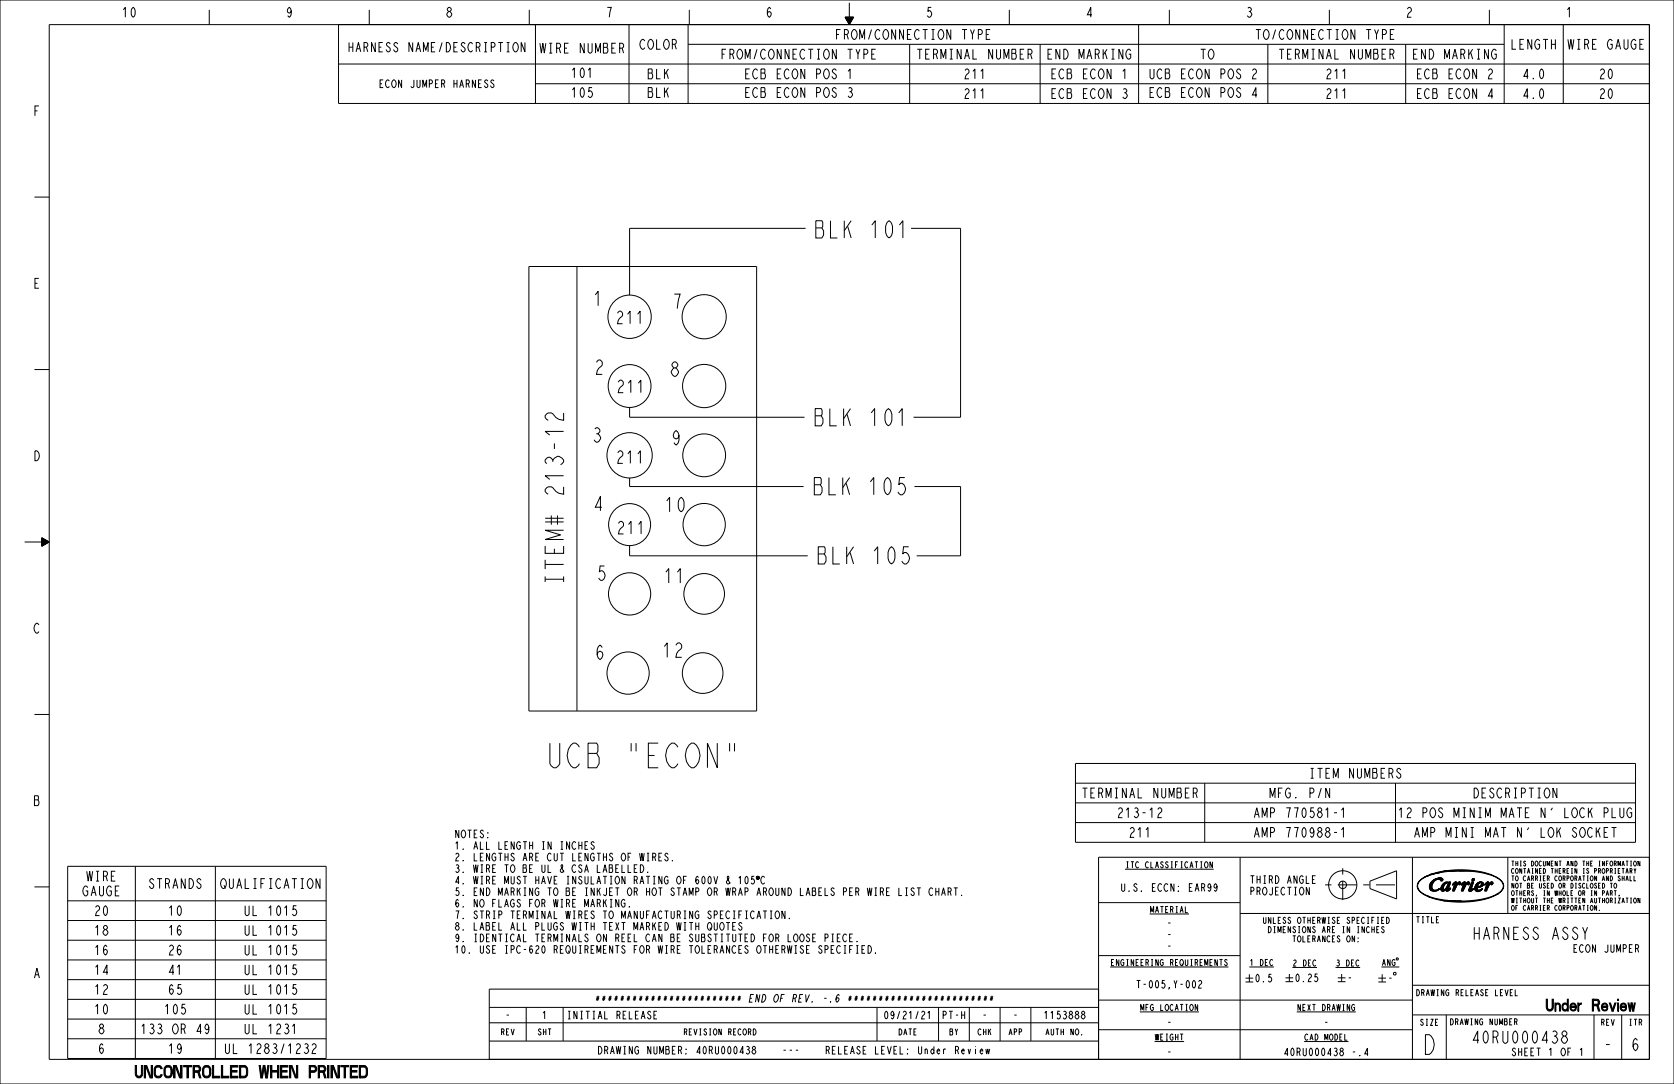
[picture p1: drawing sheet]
<svg xmlns="http://www.w3.org/2000/svg" width="864mm" height="559mm" viewBox="0 0 864 559" stroke-linecap="round" stroke-linejoin="round" font-family="sans-serif">
<path d="M684 456h37M693 448v17" fill="none" stroke="#000" stroke-width=".52" stroke-dasharray="3.3 3.3 9.8 3.3" stroke-linecap="butt"/>
<g fill="none" stroke="#000" stroke-width=".52">
<path d="M0 0h864v559h-864zM25 13h826v533h-826zM108 5v8M175 13h676v40h-676zM190 5v8M273 5v8M276 13v40M325 13v40M355 13v40M356 5v8M436 9h4l-2 4M436 9l2 4"/>
<path d="M436 9h4M436 9l2 3 2-3M436 9h4l-2 3-1-3M437 9h2l-1 3M437 9l1 2M437 10h2M438 10h1l-1 1M438 10v1M438 10h.1M438 1v12M439 10l-1 1-1-1M521 5v8"/>
<path d="M587 13v40M603 5v8M686 5v8M768 5v8M776 13v40M806 13v40M175 33h676M355 23h421M469 23v30M537 23v30M654 23v30M725 23v30"/>
<path d="M276 43h575M18 102h7M416 118h-91v34M470 118h26v97h-25M273 137h117v230h-117zM298 137v230M18 190h7M325 210v5h90M325 246v5h90M472 251h24v36h-23M13 279h12M22 277l3 2-3 3z"/>
<path d="M22 277l3 2-3 2M22 278v3M22 278l3 1M22 278v3l3-2M22 278l2 1-2 2M22 278l2 1-2 1M22 279v1l2-1M22 279h1l-1 1M23 279v1v-1M23 279h.1M325 281v6h92M18 368h7"/>
<path d="M555 394h289v40h-289zM555 404h289M555 414h289M621 404v30M720 404v30M555 424h289M18 457h7M35 447h133v99h-133zM70 447v99M111 447v99M640 442v104M707 454l13-5v14l-13-5z"/>
<path d="M729 442v104M731 457l1 1zM732 458l1 2 5 3-4-2zM732 455l-1 2zM733 453l5-2-4 2-3 3zM735 452l3-1 5-1zM738 458h1zM738 451l5-2h6zM738 459h1zM738 455h1v3h-1zM738 459h2zM738 459h4h-2z"/>
<path d="M739 454h2l-2 1h-1zM739 454l3-1h2v1l-1-1h-2l-2 2v2v2h1l3-1-2 1h-2l-1-1v-2zM740 454l2-1zM740 453h2zM740 459l3-1-1 1zM740 453h4zM741 453h3zM742 453h2zM742 458h.1M742 453h1zM743 458h.1M743 449h17z"/>
<path d="M743 453l1 1zM743 458h2zM743 458h1zM743 459h2zM743 459h3h-2zM743 458l2-1zM744 459h1h-1zM745 456l1-1zM745 456l1-1-1 2-2 1zM745 456l1-1h2l-1 4 1-1-1 1h-1v-1l-1 1h-1l-1-1zM745 449l7-1 8 1zM745 455h1z"/>
<path d="M745 459l1-1zM745 455h1h1zM746 456l1-1-1 3-1 1v-1zM746 459h2h-1zM746 459h1zM747 457l1-1-1 3h-1v-1zM747 455h1l-1 1zM747 456l1-1-1 2zM747 459l1-1zM748 458h.1M749 456h1zM750 456h-1z"/>
<path d="M750 458l1-1-1 2h-1zM750 455h.1M750 455h1v2l2-2h1l-1 1h-1l-2 3h-1l1-4-1 1zM750 455h1zM750 455h1l-1 1zM750 456l1 1 1-2-1 2-1 1zM750 456h1v1zM751 455h.1M752 455h2zM752 455h1zM752 455h2l-1 1zM753 455h.1"/>
<path d="M753 456h.1M753 449a33 33 0 0 1 20 4 4 4 0 0 1 3 4 4 4 0 0 1-4 4 5 5 0 0 0 4-4 5 5 0 0 0-4-5 48 48 0 0 0-19-3zM754 456h1zM754 456h.1M754 456h1h-1zM754 458l2-1-1 2h-1zM754 455h1zM755 455h1v2l1-2h1v1h-1l-2 3h-1l1-4-1 1zM755 455h1zM755 455h1l-1 1zM755 456l1 1 1-2-1 2-2 1zM755 456h1v1z"/>
<path d="M756 455h2zM757 455h1zM757 455h1v1zM757 456h.1M758 459h2l-2 1zM758 459h1zM759 459l1-1zM759 455h1zM759 455h1l-2 3zM759 455h1l-1 4 1-1-2 2v-1zM759 455h.1M759 454l2-1-1 1z"/>
<path d="M760 453h1zM760 453h.1M760 458h.1M760 455l-1 4h-1zM761 458h1zM761 458l2-1zM761 458l1 1zM761 457h3zM761 459h1zM761 457l4-1-1 1zM761 457h1zM761 459h2z"/>
<path d="M761 457l1-1zM761 459h3zM761 459h3l-2 1zM761 456h2l-2 1zM761 456h2h-2zM762 456l1-1zM762 456l1-1-2 1zM762 456l2-1h1v2l-3 1 1 1 2-1-2 1-1 1-1-1v-2zM762 455h1zM762 455h2zM762 455h2l1 1h-1v-1zM763 455h1v1l-2 1z"/>
<path d="M763 455h1zM763 459l2-1zM764 456h1zM764 458h1zM765 458h.1M766 456h1zM766 456h1h-1zM766 458l2-1-1 2h-1zM766 455h1zM767 455h1v2l1-2h1v1h-1l-2 3h-1l1-4-1 1zM767 455h1zM767 455h1l-1 1z"/>
<path d="M767 456l1 1 1-2-1 2-2 1zM767 456h1v1zM768 455h2zM769 455h1zM769 455h1v1zM769 456h.1M778 442v29M851 442h-284v104M35 464h133M35 475h133M567 465h73M640 471h211"/>
<path d="M736 462l5 2zM741 463l6 1h-2zM745 464h6zM747 465l11-1a40 40 0 0 0 15-3 47 47 0 0 1-26 4zM747 465l7-1zM35 485h133M35 495h133M567 493h73M35 505h133M35 515h133M252 519h315M271 519v18"/>
<path d="M291 519v18M452 519v18M484 519v18M500 519v18M516 519v18M532 519v18M567 510h-315v36M567 516h162M729 508h122M35 525h133M35 535h133M252 537h315"/>
<path d="M252 527h315M567 531h162M729 523h122M746 523v23M822 523v23M837 523v23"/>
<circle cx="325" cy="163" r="11"/>
<circle cx="363" cy="163" r="11"/>
<circle cx="325" cy="199" r="11"/>
<circle cx="363" cy="199" r="11"/>
<circle cx="325" cy="235" r="12"/>
<circle cx="363" cy="235" r="11"/>
<circle cx="325" cy="270" r="11"/>
<circle cx="363" cy="270" r="11"/>
<circle cx="325" cy="306" r="11"/>
<circle cx="363" cy="306" r="10"/>
<circle cx="324" cy="347" r="11"/>
<circle cx="362" cy="347" r="10"/>
<circle cx="693" cy="456" r="7"/>
<circle cx="693" cy="456" r="1.9"/>
<circle cx="760" cy="454" r=".7"/>
</g>
<g fill="#000">
<path d="M731 457l1 1zM732 455l-1 2zM732 458l1 2 5 3-4-2zM733 453l5-2-4 2-3 3zM738 458h1zM738 459h1zM738 455h1v3h-1zM738 459h2zM738 459h4h-2zM739 454h2l-2 1h-1zM735 452l3-1 5-1zM740 454l2-1z"/>
<path d="M740 453h2zM740 459l3-1-1 1zM742 453h2zM742 453h1zM741 453h3zM740 453h4zM743 453l1 1zM743 458h1zM743 458h2zM743 458l2-1zM743 459h2zM743 459h3h-2z"/>
<path d="M744 459h1h-1zM745 459l1-1zM745 456l1-1-1 2-2 1zM745 456l1-1zM745 455h1zM745 455h1h1zM738 451l5-2h6zM746 459h1zM746 459h2h-1zM747 455h1l-1 1zM747 457l1-1-1 3h-1v-1zM747 459l1-1z"/>
<path d="M747 456l1-1-1 2zM749 456h1zM750 456h-1zM743 449h17zM750 458l1-1-1 2h-1zM750 456h1v1zM750 455h1zM750 455h1l-1 1zM750 456l1 1 1-2-1 2-1 1zM752 455h2zM752 455h2l-1 1zM752 455h1z"/>
<path d="M753 449a33 33 0 0 1 20 4 4 4 0 0 1 3 4 4 4 0 0 1-4 4 5 5 0 0 0 4-4 5 5 0 0 0-4-5 48 48 0 0 0-19-3zM745 449l7-1 8 1zM754 456h1zM754 456h1h-1zM754 455h1zM754 458l2-1-1 2h-1zM755 455h1zM755 456h1v1zM755 455h1l-1 1zM755 456l1 1 1-2-1 2-2 1zM756 455h2zM757 455h1v1z"/>
<path d="M757 455h1zM758 459h1zM758 459h2l-2 1zM760 455l-1 4h-1zM759 455h1zM759 455h1l-2 3zM759 459l1-1zM760 453h1zM759 454l2-1-1 1zM761 458h1zM761 458l2-1zM761 458l1 1z"/>
<path d="M761 459h1zM761 457h1zM761 457l1-1zM761 456h2l-2 1zM761 459h2zM761 456h2h-2zM762 456l1-1-2 1zM761 459h3zM762 456l1-1zM762 455h1zM761 457h3zM762 455h2z"/>
<path d="M763 455h1zM761 459h3l-2 1zM762 455h2l1 1h-1v-1zM763 459l2-1zM764 458h1zM761 457l4-1-1 1zM764 456h1zM766 456h1zM766 456h1h-1zM766 455h1zM766 458l2-1-1 2h-1zM767 455h1z"/>
<path d="M767 456h1v1zM767 455h1l-1 1zM767 456l1 1 1-2-1 2-2 1zM768 455h2zM769 455h1v1zM769 455h1zM736 462l5 2zM741 463l6 1h-2zM745 464h6zM747 465l7-1zM747 465l11-1a40 40 0 0 0 15-3 47 47 0 0 1-26 4z"/>
</g>
<!-- layer: NOTES3D -->
<g fill="none" stroke="#000" stroke-width=".52">
<path d="M334 450h.1M347 444h.1M389 452h-1v1a1.3 1.3 0 0 1 1 1 1.3 1.3 0 0 1-1 2v-1M472 458h-1a1.6 1.6 0 0 0-1 1 1.6 1.6 0 0 0 2 1l-1 2-1-1M473 458h2M474 458v4M580 448h46M833 456v-1a1.2 1.2 0 0 1 1 2 1.2 1.2 0 0 1-1 1zM843 452v2h1M844 448l-1 1M846 444v2l-1-2v2M325 468h.1"/>
<path d="M383 476h-1a1.6 1.6 0 0 0-1 1 1.6 1.6 0 0 0 2 1l-1 2-1-1M407 474h.1M593 471h20M835 462h.1M846 463v2l-1-2v2M438 483h1M440 482h-2v3h2M442 485h.1M448 487a2 2 0 0 1 2 2 2 2 0 0 1-2 2zM452 491h.1M573 498h61M645 498h12"/>
<path d="M667 499h12M689 499h13M713 498h9M713 498l1-3 1 3M713 497h1M717 495v3l-1-3v3M720 495h-1a1.5 1.5 0 0 0-1 1 1.5 1.5 0 0 0 2 2v-2h-1M721 494v1h-1zM643 504h4M643 506h4M645 502v4M663 504h4"/>
<path d="M663 506h4M665 502v4M690 504h4M690 506h4M692 502v4M711 504h4M711 506h4M713 502v4M719 501l1 1v1l-1-1zM588 522h30M596 537h15M669 522h30"/>
<path d="M673 537h23"/>
</g>
<text font-size="16.5" x="281" y="396">UCB &quot;ECON&quot;</text>
<text font-size="13.2" x="733" y="544">D</text>
<text font-size="12.4" x="291" y="302" transform="rotate(-90 291 302)">ITEM# 213-12</text>
<g font-size="11.6">
<text x="420" y="123">BLK 101</text>
<text x="419" y="220">BLK 101</text>
<text x="419" y="255">BLK 105</text>
<text x="421" y="291">BLK 105</text>
</g>
<g font-size="9.7">
<text x="306" y="158">1</text>
<text x="346" y="159">7</text>
<text x="306" y="193">2</text>
<text x="345" y="194">8</text>
<text x="305" y="228">3</text>
<text x="346" y="229">9</text>
<text x="306" y="263">4</text>
<text x="342" y="264">10</text>
<text x="307" y="299">5</text>
<text x="342" y="301">11</text>
<text x="307" y="340">6</text>
<text x="341" y="339">12</text>
</g>
<g font-size="8.4">
<text x="317" y="167">211</text>
<text x="318" y="202">211</text>
<text x="317" y="239">211</text>
<text x="318" y="275">211</text>
</g>
<g font-size="8.3">
<text x="760" y="484">HARNESS ASSY</text>
<text x="759" y="538">40RU000438</text>
<text x="827" y="542">-</text>
<text x="841" y="542">6</text>
<text x="70" y="556">UNCONTROLLED WHEN PRINTED</text>
</g>
<text font-size="7.9" x="787" y="521">Under Review</text>
<g font-size="6.6">
<text x="63" y="9">10</text>
<text x="147" y="9">9</text>
<text x="230" y="9">8</text>
<text x="312" y="9">7</text>
<text x="395" y="9">6</text>
<text x="477" y="9">5</text>
<text x="560" y="9">4</text>
<text x="643" y="9">3</text>
<text x="725" y="9">2</text>
<text x="808" y="9">1</text>
<text x="432" y="20">FROM/CONNECTION TYPE</text>
<text x="648" y="20">TO/CONNECTION TYPE</text>
<text x="279" y="27">WIRE NUMBER</text>
<text x="330" y="25">COLOR</text>
<text x="779" y="25">LENGTH</text>
<text x="809" y="25">WIRE GAUGE</text>
<text x="373" y="30">FROM/CONNECTION TYPE</text>
<text x="473" y="30">TERMINAL NUMBER</text>
<text x="540" y="30">END MARKING</text>
<text x="619" y="30">TO</text>
<text x="660" y="30">TERMINAL NUMBER</text>
<text x="729" y="30">END MARKING</text>
<text x="294" y="40">101</text>
<text x="334" y="41">BLK</text>
<text x="384" y="41">ECB ECON POS 1</text>
<text x="497" y="41">211</text>
<text x="542" y="41">ECB ECON 1</text>
<text x="593" y="41">UCB ECON POS 2</text>
<text x="684" y="41">211</text>
<text x="731" y="41">ECB ECON 2</text>
<text x="785" y="41">4.0</text>
<text x="825" y="41">20</text>
<text x="294" y="50">105</text>
<text x="334" y="50">BLK</text>
<text x="384" y="50">ECB ECON POS 3</text>
<text x="497" y="51">211</text>
<text x="542" y="51">ECB ECON 3</text>
<text x="593" y="50">ECB ECON POS 4</text>
<text x="684" y="51">211</text>
<text x="731" y="51">ECB ECON 4</text>
<text x="785" y="51">4.0</text>
<text x="825" y="51">20</text>
<text x="17" y="60">F</text>
<text x="17" y="149">E</text>
<text x="17" y="237">D</text>
<text x="17" y="326">C</text>
<text x="676" y="401">ITEM NUMBERS</text>
<text x="558" y="411">TERMINAL NUMBER</text>
<text x="655" y="411">MFG. P/N</text>
<text x="760" y="411">DESCRIPTION</text>
<text x="17" y="415">B</text>
<text x="576" y="422">213-12</text>
<text x="647" y="422">AMP 770581-1</text>
<text x="722" y="422">12 POS MINIM MATE N' LOCK PLUG</text>
<text x="582" y="432">211</text>
<text x="647" y="432">AMP 770988-1</text>
<text x="730" y="432">AMP MINI MAT N' LOK SOCKET</text>
<text x="44" y="454">WIRE</text>
<text x="42" y="462">GAUGE</text>
<text x="77" y="458">STRANDS</text>
<text x="114" y="458">QUALIFICATION</text>
<text x="48" y="472">20</text>
<text x="87" y="472">10</text>
<text x="126" y="472">UL 1015</text>
<text x="48" y="482">18</text>
<text x="87" y="482">16</text>
<text x="126" y="482">UL 1015</text>
<text x="48" y="492">16</text>
<text x="87" y="492">26</text>
<text x="126" y="492">UL 1015</text>
<text x="48" y="502">14</text>
<text x="87" y="502">41</text>
<text x="126" y="502">UL 1015</text>
<text x="17" y="504">A</text>
<text x="48" y="513">12</text>
<text x="87" y="513">65</text>
<text x="126" y="513">UL 1015</text>
<text x="48" y="523">10</text>
<text x="85" y="523">105</text>
<text x="126" y="523">UL 1015</text>
<text x="50" y="533">8</text>
<text x="73" y="533">133 OR 49</text>
<text x="126" y="533">UL 1231</text>
<text x="50" y="543">6</text>
<text x="87" y="543">19</text>
<text x="116" y="543">UL 1283/1232</text>
</g>
<text font-size="6.3" x="180" y="27">HARNESS NAME/DESCRIPTION</text>
<text font-size="5.5" x="390" y="456">°C</text>
<g font-size="5.2">
<text x="196" y="45">ECON JUMPER HARNESS</text>
<text x="234" y="432">NOTES:</text>
<text x="234" y="438">1. ALL LENGTH IN INCHES</text>
<text x="234" y="444">2. LENGTHS ARE CUT LENGTHS OF WIRES.</text>
<text x="234" y="450">3. WIRE TO BE UL &amp; CSA LABELLED.</text>
<text x="234" y="456">4. WIRE MUST HAVE INSULATION RATING OF 600V &amp; 105</text>
<text x="644" y="455">THIRD ANGLE</text>
<text x="234" y="462">5. END MARKING TO BE INKJET OR HOT STAMP OR WRAP AROUND LABELS PER WIRE LIST</text>
<text x="479" y="462">CHART.</text>
<text x="578" y="459">U.S. ECCN:</text>
<text x="613" y="459">EAR99</text>
<text x="644" y="461">PROJECTION</text>
<text x="234" y="468">6. NO FLAGS FOR WIRE MARKING.</text>
<text x="234" y="474">7. STRIP TERMINAL WIRES TO MANUFACTURING SPECIFICATION.</text>
<text x="234" y="480">8. LABEL ALL PLUGS WITH TEXT MARKED WITH QUOTES</text>
<text x="602" y="478">-</text>
<text x="234" y="485">9. IDENTICAL TERMINALS ON REEL CAN BE SUBSTITUTED FOR LOOSE PIECE.</text>
<text x="602" y="484">-</text>
<text x="234" y="491">10. USE IPC-620 REQUIREMENTS FOR WIRE TOLERANCES OTHERWISE SPECIFIED.</text>
<text x="602" y="490">-</text>
<text x="812" y="491">ECON JUMPER</text>
<text x="586" y="509">T-005,Y-002</text>
<text x="647" y="506">0.5</text>
<text x="668" y="506">0.25</text>
<text x="695" y="506">-</text>
<text x="716" y="506">-</text>
<text x="308" y="517">************************ END OF REV.</text>
<text x="424" y="517">-.6</text>
<text x="437" y="517">************************</text>
<text x="260" y="525">-</text>
<text x="279" y="525">1</text>
<text x="292" y="525">INITIAL RELEASE</text>
<text x="456" y="525">09/21/21</text>
<text x="486" y="525">PT-H</text>
<text x="506" y="525">-</text>
<text x="522" y="525">-</text>
<text x="538" y="525">1153888</text>
<text x="602" y="529">-</text>
<text x="683" y="529">-</text>
<text x="309" y="543">DRAWING NUMBER:</text>
<text x="359" y="543">40RU000438</text>
<text x="403" y="543">---</text>
<text x="426" y="543">RELEASE LEVEL:</text>
<text x="474" y="543">Under Review</text>
<text x="602" y="544">-</text>
<text x="662" y="544">40RU000438</text>
<text x="697" y="544">-.4</text>
<text x="780" y="544">SHEET 1 OF 1</text>
</g>
<g font-size="4.1">
<text x="581" y="447">ITC CLASSIFICATION</text>
<text x="593" y="470">MATERIAL</text>
<text x="652" y="476">UNLESS OTHERWISE SPECIFIED</text>
<text x="730" y="476">TITLE</text>
<text x="654" y="481">DIMENSIONS ARE IN INCHES</text>
<text x="667" y="486">TOLERANCES ON:</text>
<text x="574" y="498">ENGINEERING REQUIREMENTS</text>
<text x="645" y="498">1 DEC</text>
<text x="667" y="498">2 DEC</text>
<text x="689" y="498">3 DEC</text>
<text x="730" y="513">DRAWING RELEASE LEVEL</text>
<text x="588" y="521">MFG LOCATION</text>
<text x="669" y="521">NEXT DRAWING</text>
<text x="258" y="534">REV</text>
<text x="277" y="534">SHT</text>
<text x="353" y="534">REVISION RECORD</text>
<text x="463" y="534">DATE</text>
<text x="490" y="534">BY</text>
<text x="504" y="534">CHK</text>
<text x="520" y="534">APP</text>
<text x="539" y="534">AUTH NO.</text>
<text x="732" y="529">SIZE</text>
<text x="748" y="528">DRAWING NUMBER</text>
<text x="826" y="529">REV</text>
<text x="840" y="529">ITR</text>
<text x="596" y="536">WEIGHT</text>
<text x="673" y="536">CAD MODEL</text>
</g>
<g font-size="3.3">
<text x="779" y="446">THIS DOCUMENT AND THE INFORMATION</text>
<text x="779" y="450">CONTAINED THEREIN IS PROPRIETARY</text>
<text x="779" y="454">TO CARRIER CORPORATION AND SHALL</text>
<text x="779" y="458">NOT BE USED OR DISCLOSED TO</text>
<text x="779" y="462">OTHERS, IN WHOLE OR IN PART,</text>
<text x="779" y="465">WITHOUT THE WRITTEN AUTHORIZATION</text>
<text x="779" y="469">OF CARRIER CORPORATION.</text>
</g>
</svg>
